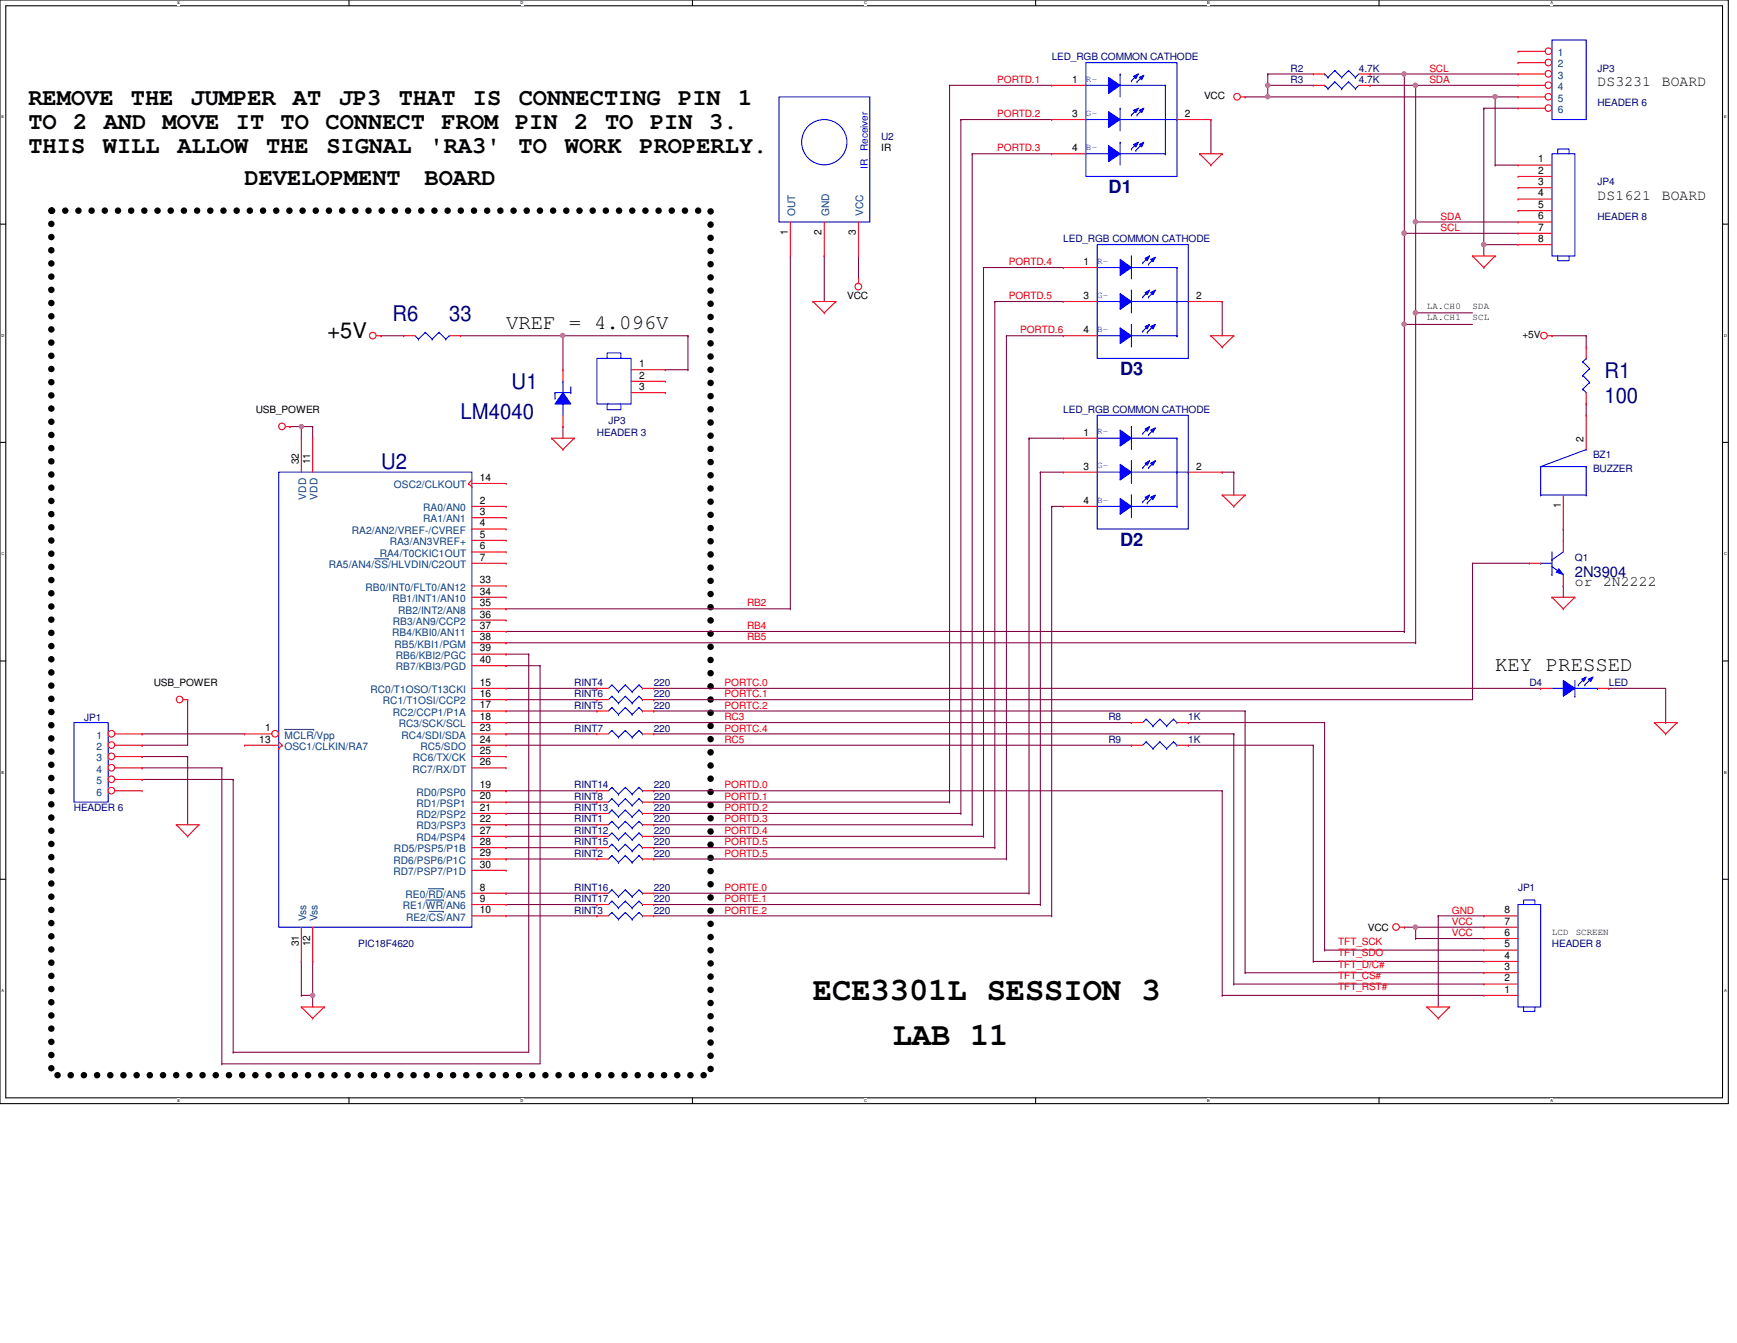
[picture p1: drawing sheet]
<svg xmlns="http://www.w3.org/2000/svg" width="279mm" height="216mm" viewBox="0 0 279 216" stroke-linecap="round" stroke-linejoin="round" font-family="sans-serif">
<path d="M0 0h278v177.4h-278zM.9 .9h276.2v175.6h-276.2z" fill="none" stroke="#000" stroke-width=".17"/>
<g fill="#fff">
<path d="M28.5 .1h.5v.7h-.5z"/>
<path d="M28.5 176.6h.5v.7h-.5z"/>
</g>
<path d="M56.1 0v.9M56.1 176.5v.9" fill="none" stroke="#000" stroke-width=".17"/>
<g fill="#fff">
<path d="M83.7 .1h.5v.7h-.5z"/>
<path d="M83.7 176.6h.5v.7h-.5z"/>
</g>
<path d="M111.4 0v.9M111.4 176.5v.9" fill="none" stroke="#000" stroke-width=".17"/>
<g fill="#fff">
<path d="M139 .1h.4v.7h-.4z"/>
<path d="M139 176.6h.4v.7h-.4z"/>
</g>
<path d="M166.6 0v.9M166.6 176.5v.9" fill="none" stroke="#000" stroke-width=".17"/>
<g fill="#fff">
<path d="M194.2 .1h.4v.7h-.4z"/>
<path d="M194.2 176.6h.4v.7h-.4z"/>
</g>
<path d="M221.8 0v.9M221.8 176.5v.9" fill="none" stroke="#000" stroke-width=".17"/>
<g fill="#fff">
<path d="M249.4 .1h.4v.7h-.4z"/>
<path d="M249.4 176.6h.4v.7h-.4z"/>
<path d="M.3 18.5h.4v.7h-.4z"/>
<path d="M277.3 18.5h.4v.7h-.4z"/>
<path d="M.3 53.6h.4v.7h-.4z"/>
<path d="M277.3 53.6h.5v.7h-.5z"/>
</g>
<path d="M0 36h.9M277.1 36h.9" fill="none" stroke="#000" stroke-width=".17"/>
<g fill="#fff">
<path d="M.3 88.6h.4v.8h-.4z"/>
<path d="M277.3 88.6h.5v.8h-.5z"/>
</g>
<path d="M0 71.1h.9M277.1 71.1h.9" fill="none" stroke="#000" stroke-width=".17"/>
<g fill="#fff">
<path d="M.3 123.8h.4v.7h-.4z"/>
<path d="M277.3 123.8h.4v.7h-.4z"/>
</g>
<path d="M0 106.3h.9M277.1 106.3h.9" fill="none" stroke="#000" stroke-width=".17"/>
<g fill="#fff">
<path d="M.3 158.9h.3v.7h-.3z"/>
<path d="M277.3 158.9h.4v.7h-.4z"/>
</g>
<path d="M0 141.4h.9M277.1 141.4h.9" fill="none" stroke="#000" stroke-width=".17"/>
<path d="M8.3 33.9h106v138.9h-106z" fill="none" stroke="#000" stroke-width="1.1" stroke-dasharray="0 2.1"/>
<path d="M46.7 68.6h.1M46.7 68.6h3.6M48.5 68.6h.1M81.4 134.5h.1M81.4 130.8h.1M81.4 134.5h14.6M81.4 130.8h14.6M48.5 160h.1M48.5 160h1.8M50.3 160h.1M50.3 160v1.9" fill="none" stroke="#800040" stroke-width=".17"/>
<circle cx="48.5" cy="68.6" r=".34" fill="#f0f"/>
<circle cx="48.5" cy="68.6" r=".34" fill="none" stroke="#f0f" stroke-width=".17"/>
<path d="M50.3 154.6h.1M50.3 154.6v5.4" fill="none" stroke="#800040" stroke-width=".17"/>
<circle cx="50.3" cy="160" r=".34" fill="#f0f"/>
<circle cx="50.3" cy="160" r=".34" fill="none" stroke="#f0f" stroke-width=".17"/>
<g fill="none" stroke="#800040" stroke-width=".17">
<path d="M61.3 54h.1M61.3 54h3.6M74.1 54h.1M74.1 54h36.6M90.6 54h.1M90.6 54v5.4M110.7 54h.1M48.5 68.6h.1M48.5 68.6v1.8M50.3 68.6h.1M50.3 68.6v1.8M90.6 68.6h.1"/>
<path d="M90.6 68.6v1.8M165.5 70.4h.1M165.5 70.4h5.5M81.4 97.9h.1M81.4 97.9h45.7M22.9 119.8h.1M22.9 118h.1M22.9 118h16.4M30.2 112.5h.1M30.2 112.5v7.3h-7.3M81.4 107h.1M81.4 105.2h.1"/>
<path d="M81.4 107h5.5M81.4 119.8h100.6M81.4 105.2h3.6M81.4 110.7h14.6M81.4 116.2h100.6M85 105.2h.1M85 105.2v64h-47.5M86.9 107h.1M86.9 107v64h-51.2M96 110.7h.1M182 116.2h.1M182 119.8h.1"/>
<path d="M22.9 125.3h.1M22.9 123.4h.1M22.9 121.6h.1M22.9 125.3h14.6M22.9 123.4h12.8M22.9 121.6h7.3M30.2 121.6h.1M30.2 121.6v11M35.7 123.4h.1M35.7 123.4v47.6M37.5 125.3h.1M37.5 125.3v43.9"/>
<path d="M81.4 127.1h.1M81.4 127.1h14.6M48.5 154.6h.1M48.5 154.6v5.4M81.4 145.4h14.6M96 145.4h.1M35.7 171h.1M37.5 169.2h.1"/>
</g>
<circle cx="90.5" cy="53.9" r=".34" fill="#f0f"/>
<circle cx="90.5" cy="53.9" r=".34" fill="none" stroke="#f0f" stroke-width=".17"/>
<g fill="none" stroke="#800040" stroke-width=".17">
<path d="M152.7 13.7h.1M152.7 13.7h16.5M152.7 13.7v115.2M154.6 19.2h.1M154.6 19.2h14.6M154.6 19.2v111.6M194.8 19.2h.1M194.8 19.2v5.5M156.4 24.7h.1M156.4 24.7h12.8M156.4 24.7v107.9M107 59.4h3.7"/>
<path d="M110.7 59.4h.1M110.7 54h.1M110.7 54v5.4M158.2 43h.1M158.2 43h12.8M158.2 43v91.5M196.6 48.5h.1M196.6 48.5v5.5M249.6 54h.1M249.6 54h5.5M255.1 54h.1M255.1 54v1.8"/>
<path d="M165.5 70.4h.1M165.5 70.4v73.2M167.3 75.9h.1M167.3 75.9h3.7M196.6 75.9h.1M196.6 75.9h1.9M198.5 75.9h.1M198.5 75.9v3.7M255.1 64.9h.1M255.1 64.9v1.9M236.9 90.6h.1M236.9 90.6v21.9h-131.7"/>
<path d="M236.9 90.6h9.1M251.5 85h.1M251.5 94.2h.1M251.5 85v1.9M251.5 94.2v1.8M81.4 118h.1M81.4 112.5h14.6M81.4 118h14.6M81.4 114.3h14.6M96 112.5h.1M96 114.3h.1M105.2 112.5h.1"/>
<path d="M105.2 114.3h.1M105.2 118h93.3M105.2 114.3h95.1M105.2 110.7h142.6M198.5 118h.1M198.5 118v40.2M200.3 114.3h.1M200.3 114.3v42.1M247.8 110.7h.1M258.8 110.7h.1M258.8 110.7h9.1v5.5M267.9 116.2h.1"/>
<path d="M81.4 136.3h.1M81.4 132.6h.1M81.4 136.3h14.6M81.4 132.6h14.6M81.4 128.9h14.6M96 128.9h.1M105.2 127.1h.1M105.2 130.8h.1M105.2 132.6h.1M105.2 134.5h.1M105.2 132.6h51.2M105.2 127.1h91.4"/>
<path d="M105.2 130.8h49.4M105.2 134.5h53M105.2 128.9h47.5M152.7 128.9h.1M154.6 130.8h.1M156.4 132.6h.1M158.2 134.5h.1M196.6 127.1h.1M196.6 127.1v32.9M81.4 143.6h.1M81.4 143.6h14.6M105.2 143.6h60.3"/>
<path d="M165.5 143.6h.1M225.9 149.1h.1M225.9 149.1h12.8M227.7 150.9h.1M227.7 149.1h.1M227.7 150.9h11M227.7 149.1v1.8M231.4 147.2h.1M231.4 147.2h7.3"/>
</g>
<circle cx="227.7" cy="149.1" r=".34" fill="#f0f"/>
<circle cx="227.7" cy="149.1" r=".34" fill="none" stroke="#f0f" stroke-width=".17"/>
<g fill="none" stroke="#800040" stroke-width=".17">
<path d="M238.7 17.4h.1M238.7 17.4v23.7M238.7 39.3h.1M238.7 39.3h5.5M127.1 41.1v56.8M132.6 41.1h.1M132.6 41.1v7.4M138.1 41.1h.1M138.1 41.1v3.7M160 48.5h.1M160 48.5v87.8M160 48.5h11"/>
<path d="M161.9 54h.1M161.9 54h9.1M161.9 54v84.1M167.3 75.9h.1M167.3 75.9v69.5M127.1 97.9h.1M169.2 81.4h.1M169.2 81.4h1.8M169.2 81.4v65.8M191.1 116.2h.1M191.1 119.8h.1M191.1 116.2h22"/>
<path d="M191.1 119.8h20.1M211.2 119.8h.1M211.2 119.8v34.8M213.1 116.2h.1M213.1 116.2v36.5M81.4 138.1h.1M81.4 138.1h14.6M105.2 136.3h.1M105.2 138.1h.1M105.2 136.3h54.8M105.2 138.1h56.7M160 136.3h.1"/>
<path d="M161.9 138.1h.1M81.4 147.2h14.6M96 147.2h.1M105.2 147.2h64M105.2 145.4h62.1M167.3 145.4h.1M169.2 147.2h.1M198.5 158.2h.1M198.5 158.2h40.2M200.3 156.4h.1M200.3 156.4h38.4M211.2 154.6h.1"/>
<path d="M211.2 154.6h27.5M213.1 152.7h.1M213.1 152.7h25.6M231.4 147.2h.1M231.4 147.2v14.7M196.6 160h.1M196.6 160h42.1"/>
</g>
<circle cx="238.7" cy="39.3" r=".36" fill="#f0f"/>
<circle cx="238.7" cy="39.3" r=".36" fill="none" stroke="#f0f" stroke-width=".17"/>
<g fill="none" stroke="#800040" stroke-width=".17">
<path d="M200.3 15.6h.1M200.3 15.6h3.6M203.9 13.7h.1M203.9 13.7h7.3M220.4 13.7h.1M220.4 11.9h.1M220.4 13.7h7.3M220.4 11.9h5.5M238.7 17.4h.1M238.7 17.4h5.5M240.5 15.6h.1M240.5 15.6h3.7"/>
<path d="M240.5 15.6v10.9M227.7 35.7h.1M227.7 35.7h16.5M240.5 26.5h.1M240.5 26.5h3.7"/>
</g>
<circle cx="203.9" cy="13.7" r=".34" fill="#f0f"/>
<circle cx="203.9" cy="13.7" r=".34" fill="none" stroke="#f0f" stroke-width=".17"/>
<path d="M203.9 11.9h.1M203.9 11.9v1.8M203.9 11.9h7.3M225.9 11.9h.1M225.9 11.9h18.3M225.9 11.9v25.6" fill="none" stroke="#800040" stroke-width=".17"/>
<circle cx="225.8" cy="11.9" r=".34" fill="#f0f"/>
<circle cx="225.8" cy="11.9" r=".34" fill="none" stroke="#f0f" stroke-width=".17"/>
<path d="M227.7 13.7h.1M227.7 13.7v22" fill="none" stroke="#800040" stroke-width=".17"/>
<circle cx="227.7" cy="13.7" r=".34" fill="#f0f"/>
<circle cx="227.7" cy="13.7" r=".34" fill="none" stroke="#f0f" stroke-width=".17"/>
<path d="M203.9 13.7h.1M203.9 15.6h.1M203.9 13.7v1.9M203.9 15.6h36.6M227.7 13.7h.1M227.7 13.7h16.5" fill="none" stroke="#800040" stroke-width=".17"/>
<circle cx="240.5" cy="15.5" r=".34" fill="#f0f"/>
<circle cx="240.5" cy="15.5" r=".34" fill="none" stroke="#f0f" stroke-width=".17"/>
<circle cx="203.9" cy="15.5" r=".34" fill="#f0f"/>
<circle cx="203.9" cy="15.5" r=".34" fill="none" stroke="#f0f" stroke-width=".17"/>
<path d="M225.9 37.5v14.7M225.9 52.2h.1M81.4 101.5h144.5M225.9 101.5h.1" fill="none" stroke="#800040" stroke-width=".17"/>
<circle cx="225.8" cy="37.5" r=".35" fill="#f0f"/>
<circle cx="225.8" cy="37.5" r=".35" fill="none" stroke="#f0f" stroke-width=".17"/>
<path d="M227.7 35.7v14.6M227.7 50.3h.1" fill="none" stroke="#800040" stroke-width=".17"/>
<circle cx="227.7" cy="35.6" r=".34" fill="#f0f"/>
<circle cx="227.7" cy="35.6" r=".34" fill="none" stroke="#f0f" stroke-width=".17"/>
<path d="M225.9 37.5h.1M225.9 37.5h18.3M227.7 50.3h.1M227.7 50.3h9.2M227.7 50.3v53M81.4 103.3h.1M81.4 103.3h146.3M227.7 103.3h.1" fill="none" stroke="#800040" stroke-width=".17"/>
<circle cx="227.7" cy="50.3" r=".34" fill="#f0f"/>
<circle cx="227.7" cy="50.3" r=".34" fill="none" stroke="#f0f" stroke-width=".17"/>
<path d="M225.9 52.2h.1M225.9 52.2h11M225.9 52.2v49.3M225.9 101.5h.1" fill="none" stroke="#800040" stroke-width=".17"/>
<circle cx="225.8" cy="52.1" r=".34" fill="#f0f"/>
<circle cx="225.8" cy="52.1" r=".34" fill="none" stroke="#f0f" stroke-width=".17"/>
<g fill="none" stroke="#f00" stroke-width=".17">
<path d="M199.6 15.6h.7M200.3 15.6h.1M193 24.7h.1M193 24.7h3.6M193 24.7l1.8 1.8M194.8 26.5h.1M196.6 24.7h.1M196.6 24.7l-1.8 1.8M60.5 54h.8M61.3 54h.1M130.8 48.5h.1M130.8 48.5h3.7"/>
<path d="M130.8 48.5l1.8 1.8M132.6 50.3h.1M134.5 48.5h.1M134.5 48.5l-1.9 1.8M138.1 44.8h.1M138.1 44.8v.8M194.8 54h.1M194.8 54h3.7M194.8 54l1.8 1.8M196.6 55.8h.1M198.5 54h.1M198.5 54l-1.9 1.8"/>
<path d="M236.9 41.1h.1M236.9 41.1h3.6M236.9 41.1l1.8 1.9M238.7 43h.1M240.5 41.1h.1M240.5 41.1l-1.8 1.9M248.9 54h.7M249.6 54h.1M45.9 68.6h.8M46.7 68.6h.1M88.7 70.4h.1M88.7 70.4h3.7"/>
<path d="M88.7 70.4l1.9 1.9M90.6 72.3h.1M92.4 70.4h.1M92.4 70.4l-1.8 1.9M196.6 79.6h.1M196.6 79.6h3.7M196.6 79.6l1.9 1.8M200.3 79.6h.1M200.3 79.6l-1.8 1.8M198.5 81.4h.1M249.6 96h.1M249.6 96h3.7"/>
<path d="M249.6 96l1.9 1.9M251.5 97.9h.1M253.3 96h.1M253.3 96l-1.8 1.9M29.5 112.5h.7M30.2 112.5h.1M266.1 116.2h.1M266.1 116.2h3.6M266.1 116.2l1.8 1.8M267.9 118h.1M269.7 116.2h.1M269.7 116.2l-1.8 1.8"/>
<path d="M28.4 132.6h.1M28.4 132.6h3.6M28.4 132.6l1.8 1.9M30.2 134.5h.1M32 132.6h.1M32 132.6l-1.8 1.9M225.1 149.1h.8M225.9 149.1h.1M48.5 161.9h.1M48.5 161.9h3.7M48.5 161.9l1.8 1.8M50.3 163.7h.1"/>
<path d="M52.2 161.9h.1M52.2 161.9l-1.9 1.8M229.5 161.9h.1M229.5 161.9h3.7M229.5 161.9l1.9 1.8M231.4 163.7h.1M233.2 161.9h.1M233.2 161.9l-1.8 1.8"/>
<circle cx="199" cy="15.6" r=".54"/>
<circle cx="60" cy="53.9" r=".54"/>
<circle cx="138.1" cy="46.1" r=".54"/>
<circle cx="248.3" cy="53.9" r=".54"/>
<circle cx="45.4" cy="68.6" r=".54"/>
<circle cx="28.9" cy="112.5" r=".54"/>
<circle cx="224.6" cy="149" r=".54"/>
</g>
<path d="M249.6 110.7h1.9M251.5 110.7h.1M253.3 111.9h.1M253.3 109.4v2.5M253.3 110.7h3.7M257 110.7h.1" fill="none" stroke="#00f" stroke-width=".17"/>
<path d="M251.5 109.4l1.8 1.3-1.8 1.2z" fill-rule="evenodd" fill="#00f"/>
<path d="M251.5 109.4l1.8 1.3-1.8 1.2z" fill="none" stroke="#00f" stroke-width=".17"/>
<path d="M255.5 109.2l.7-.4-.3 .8z" fill-rule="evenodd" fill="#00f"/>
<path d="M255.5 109.2l.7-.4-.3 .8z" fill="none" stroke="#00f" stroke-width=".17"/>
<path d="M254.4 109.2l.7-.4-.3 .8z" fill-rule="evenodd" fill="#00f"/>
<g fill="none" stroke="#00f" stroke-width=".17">
<path d="M184.4 119.3h.1M184.4 119.3l-.6 .5M184.4 119.3l1.1 1.1M186.6 119.3h.1M186.6 119.3l-1.1 1.1M186.6 119.3l1.1 1.1M188.8 119.3h.1M188.8 119.3l-1.1 1.1M188.8 119.3l.5 .5M189.3 119.8h.1M253.9 110.1h.1M254.4 109.2l.7-.4-.3 .8z"/>
<path d="M254.9 110.1h.1M254.9 109l-1 1.1M256 109l-1.1 1.1M185.5 120.4h.1M187.7 120.4h.1"/>
</g>
<path d="M182 119.8h.1M182 119.8h1.8M189.3 119.8h1.8M191.1 119.8h.1M247.8 110.7h.1M247.8 110.7h1.8M257 110.7h1.8M258.8 110.7h.1" fill="none" stroke="#f00" stroke-width=".17"/>
<path d="M178.3 12.4l1.9 1.3-1.9 1.3z" fill-rule="evenodd" fill="#00f"/>
<path d="M178.3 12.4l1.9 1.3-1.9 1.3z" fill="none" stroke="#00f" stroke-width=".17"/>
<path d="M182.3 12.3l.8-.4-.4 .7z" fill-rule="evenodd" fill="#00f"/>
<path d="M182 13h.1M182.3 12.3l.8-.4-.4 .7zM183.1 11.9l-1.1 1.1" fill="none" stroke="#00f" stroke-width=".17"/>
<path d="M183.3 12.4l.7-.3-.4 .7z" fill-rule="evenodd" fill="#00f"/>
<path d="M174.7 13.7h12.8M180.2 11.9h.1M180.2 11.9v3.7M183.3 12.4l.7-.3-.4 .7zM187.5 13.7h.1M182 24h.1M183.1 22.9l-1.1 1.1" fill="none" stroke="#00f" stroke-width=".17"/>
<path d="M178.3 17.9l1.9 1.3-1.9 1.3z" fill-rule="evenodd" fill="#00f"/>
<path d="M178.3 17.9l1.9 1.3-1.9 1.3z" fill="none" stroke="#00f" stroke-width=".17"/>
<path d="M178.3 23.4l1.9 1.3-1.9 1.3z" fill-rule="evenodd" fill="#00f"/>
<path d="M174.7 19.2h12.8M182.9 18.5h.1M184 17.4l-1.1 1.1M187.5 19.2h.1M174.7 24.7h12.8M178.3 23.4l1.9 1.3-1.9 1.3zM182.7 24.2h.1M183.8 23.1l-1.1 1.1M187.5 24.7h.1" fill="none" stroke="#00f" stroke-width=".17"/>
<path d="M182.3 17.7l.8-.3-.4 .7z" fill-rule="evenodd" fill="#00f"/>
<path d="M182.3 17.7l.8-.3-.4 .7z" fill="none" stroke="#00f" stroke-width=".17"/>
<path d="M183.3 17.7l.7-.3-.4 .7z" fill-rule="evenodd" fill="#00f"/>
<path d="M183.3 17.7l.7-.3-.4 .7z" fill="none" stroke="#00f" stroke-width=".17"/>
<path d="M182.3 23.2l.8-.3-.4 .7z" fill-rule="evenodd" fill="#00f"/>
<path d="M182.3 23.2l.8-.3-.4 .7z" fill="none" stroke="#00f" stroke-width=".17"/>
<path d="M183.3 23.2l.7-.3-.4 .7z" fill-rule="evenodd" fill="#00f"/>
<g fill="none" stroke="#00f" stroke-width=".17">
<path d="M174.7 10.1h14.6v18.3h-14.6zM180.2 17.4h.1M180.2 17.4v3.6M182 18.5h.1M182.9 13.2h.1M183.1 17.4l-1.1 1.1M184 12.1l-1.1 1.1M187.5 13.7v11M187.5 19.2h1.8M189.3 19.2h.1M180.2 22.9h.1M180.2 22.9v3.6"/>
<path d="M183.3 23.2l.7-.3-.4 .7zM187.5 24.7h.1M11.9 116.2h5.5v12.7h-5.5z"/>
</g>
<path d="M169.2 13.7h.1M169.2 19.2h.1M169.2 13.7h5.5M169.2 19.2h5.5M189.3 19.2h5.5M194.8 19.2h.1M169.2 24.7h.1M169.2 24.7h5.5" fill="none" stroke="#f00" stroke-width=".17"/>
<circle cx="17.9" cy="118" r=".54" fill="#fff"/>
<g fill="none" stroke="#f00" stroke-width=".17">
<path d="M18.5 118h4.4M22.9 118h.1"/>
<circle cx="17.9" cy="118" r=".54"/>
</g>
<circle cx="17.9" cy="119.8" r=".54" fill="#fff"/>
<g fill="none" stroke="#f00" stroke-width=".17">
<path d="M18.5 119.8h4.4M22.9 119.8h.1"/>
<circle cx="17.9" cy="119.8" r=".54"/>
</g>
<circle cx="17.9" cy="121.6" r=".54" fill="#fff"/>
<g fill="none" stroke="#f00" stroke-width=".17">
<path d="M18.5 121.6h4.4M22.9 121.6h.1"/>
<circle cx="17.9" cy="121.6" r=".54"/>
</g>
<circle cx="17.9" cy="123.4" r=".54" fill="#fff"/>
<g fill="none" stroke="#f00" stroke-width=".17">
<path d="M18.5 123.4h4.4M22.9 123.4h.1"/>
<circle cx="17.9" cy="123.4" r=".54"/>
</g>
<circle cx="17.9" cy="125.3" r=".54" fill="#fff"/>
<g fill="none" stroke="#f00" stroke-width=".17">
<path d="M18.5 125.3h4.4M22.9 125.3h.1"/>
<circle cx="17.9" cy="125.3" r=".54"/>
</g>
<circle cx="17.9" cy="127.1" r=".54" fill="#fff"/>
<g fill="none" stroke="#f00" stroke-width=".17">
<path d="M182 116.2h.1M182 116.2h1.8M189.3 116.2h1.8M191.1 116.2h.1M18.5 127.1h4.4M22.9 127.1h.1M96 132.6h.1M96 132.6h1.9M103.3 132.6h1.9M105.2 132.6h.1"/>
<circle cx="17.9" cy="127.1" r=".54"/>
</g>
<g fill="none" stroke="#00f" stroke-width=".17">
<path d="M184.4 115.6h.1M184.4 115.6l-.6 .6M184.4 115.6l1.1 1.1M185.5 116.7h.1M186.6 115.6h.1M186.6 115.6l-1.1 1.1M186.6 115.6l1.1 1.1M187.7 116.7h.1M188.8 115.6h.1M188.8 115.6l-1.1 1.1M188.8 115.6l.5 .6M189.3 116.2h.1"/>
<path d="M98.4 132h.1M98.4 132l-.5 .6M98.4 132l1.1 1.1M99.5 133.1h.1M100.6 132h.1M100.6 132l-1.1 1.1M100.6 132l1.1 1.1M101.7 133.1h.1M102.8 132h.1M102.8 132l-1.1 1.1M102.8 132l.5 .6M103.3 132.6h.1"/>
</g>
<path d="M180.2 41.7l1.8 1.3-1.8 1.3z" fill-rule="evenodd" fill="#00f"/>
<path d="M180.2 41.7l1.8 1.3-1.8 1.3z" fill="none" stroke="#00f" stroke-width=".17"/>
<path d="M184.2 41.5l.7-.4-.4 .8z" fill-rule="evenodd" fill="#00f"/>
<path d="M183.8 42.2h.1M184.2 41.5l.7-.4-.4 .8zM184.9 41.1l-1.1 1.1" fill="none" stroke="#00f" stroke-width=".17"/>
<path d="M185.1 41.7l.7-.3-.3 .7z" fill-rule="evenodd" fill="#00f"/>
<path d="M176.5 43h12.8M182 41.1h.1M182 41.1v3.7M183.8 53.3h.1M184.9 52.2l-1.1 1.1M185.1 41.7l.7-.3-.3 .7zM189.3 43h.1" fill="none" stroke="#00f" stroke-width=".17"/>
<path d="M180.2 47.2l1.8 1.3-1.8 1.2z" fill-rule="evenodd" fill="#00f"/>
<path d="M180.2 47.2l1.8 1.3-1.8 1.2z" fill="none" stroke="#00f" stroke-width=".17"/>
<path d="M180.2 52.7l1.8 1.3-1.8 1.2z" fill-rule="evenodd" fill="#00f"/>
<path d="M176.5 48.5h12.8M176.5 54h12.8M180.2 52.7l1.8 1.3-1.8 1.2zM184.5 53.4h.1M184.7 47.8h.1M185.6 52.3l-1.1 1.1M185.8 46.7l-1.1 1.1M189.3 48.5h.1M189.3 54h.1" fill="none" stroke="#00f" stroke-width=".17"/>
<path d="M184.2 47l.7-.3-.4 .7z" fill-rule="evenodd" fill="#00f"/>
<path d="M184.2 47l.7-.3-.4 .7z" fill="none" stroke="#00f" stroke-width=".17"/>
<path d="M185.1 47l.7-.3-.3 .7z" fill-rule="evenodd" fill="#00f"/>
<path d="M185.1 47l.7-.3-.3 .7z" fill="none" stroke="#00f" stroke-width=".17"/>
<path d="M184.2 52.5l.7-.3-.4 .7z" fill-rule="evenodd" fill="#00f"/>
<path d="M184.2 52.5l.7-.3-.4 .7z" fill="none" stroke="#00f" stroke-width=".17"/>
<path d="M185.1 52.5l.7-.3-.3 .7z" fill-rule="evenodd" fill="#00f"/>
<g fill="none" stroke="#00f" stroke-width=".17">
<path d="M213.1 13.7h.1M213.1 13.7l.5 .6M213.6 14.3h.1M214.7 13.2h.1M214.7 13.2l1.1 1.1M214.7 13.2l-1.1 1.1M215.8 14.3h.1M216.9 13.2h.1M216.9 13.2l1.1 1.1M216.9 13.2l-1.1 1.1M218 14.3h.1M218.6 13.7l-.6 .6"/>
<path d="M249.6 6.4h5.5v12.8h-5.5zM176.5 39.3h14.6v18.3h-14.6zM66.8 54l.5 .5M67.3 54.5h.1M68.4 53.4h.1M68.4 53.4l-1.1 1.1M68.4 53.4l1.1 1.1M69.5 54.5h.1M70.6 53.4h.1M70.6 53.4l-1.1 1.1M70.6 53.4l1.1 1.1M71.7 54.5h.1"/>
<path d="M72.3 54h.1M72.3 54l-.6 .5M182 46.7h.1M182 52.2h.1M182 46.7v3.6M182 52.2v3.6M183.8 47.8h.1M184.7 42.5h.1M184.9 46.7l-1.1 1.1M185.1 52.5l.7-.3-.3 .7zM185.8 41.4l-1.1 1.1M189.3 54h.1"/>
<path d="M189.3 43v11M189.3 48.5h1.8M191.1 48.5h.1M254.6 58.2h.1M254.6 58.2l1.1 1.1M255.1 57.6h.1M255.1 57.6l-.5 .6M255.7 59.3h.1M255.7 59.3l-1.1 1.1M254.6 62.6h.1M254.6 60.4h.1M254.6 62.6l.5 .5"/>
<path d="M254.6 60.4l1.1 1.1M255.7 61.5h.1M255.7 61.5l-1.1 1.1M98.4 128.4h.1M98.4 135.7h.1M98.4 137.5h.1M98.4 133.9h.1M98.4 130.2h.1M98.4 128.4l-.5 .5M98.4 128.4l1.1 1.1M98.4 135.7l-.5 .6M98.4 135.7l1.1 1.1"/>
<path d="M98.4 137.5l-.5 .6M98.4 137.5l1.1 1.1M98.4 133.9l-.5 .6M98.4 133.9l1.1 1.1M98.4 130.2l-.5 .6M98.4 130.2l1.1 1.1M99.5 129.5h.1M99.5 136.8h.1M99.5 138.6h.1M99.5 135h.1M99.5 131.3h.1M100.6 128.4h.1"/>
<path d="M100.6 135.7h.1M100.6 137.5h.1M100.6 133.9h.1M100.6 130.2h.1M100.6 128.4l-1.1 1.1M100.6 128.4l1.1 1.1M100.6 135.7l-1.1 1.1M100.6 135.7l1.1 1.1M100.6 137.5l-1.1 1.1M100.6 137.5l1.1 1.1M100.6 133.9l-1.1 1.1M100.6 133.9l1.1 1.1"/>
<path d="M100.6 130.2l-1.1 1.1M100.6 130.2l1.1 1.1M101.7 129.5h.1M101.7 136.8h.1M101.7 138.6h.1M101.7 135h.1M101.7 131.3h.1M102.8 128.4h.1M102.8 135.7h.1M102.8 137.5h.1M102.8 133.9h.1M102.8 130.2h.1"/>
<path d="M102.8 128.4l-1.1 1.1M102.8 128.4l.5 .5M102.8 135.7l-1.1 1.1M102.8 135.7l.5 .6M102.8 137.5l-1.1 1.1M102.8 137.5l.5 .6M102.8 133.9l-1.1 1.1M102.8 133.9l.5 .6M102.8 130.2l-1.1 1.1M102.8 130.2l.5 .6M103.3 128.9h.1M103.3 136.3h.1"/>
<path d="M103.3 138.1h.1M103.3 134.5h.1M103.3 130.8h.1M98.4 143h.1M98.4 144.9h.1M98.4 143l-.5 .6M98.4 143l1.1 1.1M98.4 144.9l-.5 .5M98.4 144.9l1.1 1.1M99.5 144.1h.1M99.5 146h.1M100.6 143h.1"/>
<path d="M100.6 144.9h.1M100.6 143l-1.1 1.1M100.6 143l1.1 1.1M100.6 144.9l-1.1 1.1M100.6 144.9l1.1 1.1M101.7 144.1h.1M101.7 146h.1M102.8 143h.1M102.8 144.9h.1M102.8 143l-1.1 1.1M102.8 143l.5 .6M102.8 144.9l-1.1 1.1"/>
<path d="M102.8 144.9l.5 .5M103.3 143.6h.1M103.3 145.4h.1"/>
</g>
<g fill="none" stroke="#f00" stroke-width=".17">
<path d="M211.2 13.7h.1M211.2 13.7h1.9M218.6 13.7h1.8M220.4 13.7h.1M64.9 54h.1M64.9 54h1.9M72.3 54h1.8M74.1 54h.1M171 43h.1M171 48.5h.1M171 54h.1M171 43h5.5"/>
<path d="M171 48.5h5.5M171 54h5.5M191.1 48.5h5.5M196.6 48.5h.1M255.1 55.8h.1M255.1 55.8v1.8M255.1 64.9h.1M255.1 63.1v1.8M96 128.9h.1M96 136.3h.1M96 138.1h.1M96 134.5h.1"/>
<path d="M96 130.8h.1M96 128.9h1.9M96 136.3h1.9M96 138.1h1.9M96 134.5h1.9M96 130.8h1.9M103.3 128.9h1.9M103.3 136.3h1.9M103.3 138.1h1.9M103.3 134.5h1.9M103.3 130.8h1.9M105.2 128.9h.1"/>
<path d="M105.2 136.3h.1M105.2 138.1h.1M105.2 134.5h.1M105.2 130.8h.1M96 143.6h.1M96 145.4h.1M96 143.6h1.9M96 145.4h1.9M103.3 143.6h1.9M103.3 145.4h1.9M105.2 143.6h.1M105.2 145.4h.1"/>
</g>
<circle cx="249.1" cy="8.2" r=".54" fill="#fff"/>
<g fill="none" stroke="#f00" stroke-width=".17">
<path d="M244.2 8.3h.1M244.2 8.3h4.3"/>
<circle cx="249.1" cy="8.2" r=".54"/>
</g>
<circle cx="249.1" cy="10" r=".54" fill="#fff"/>
<g fill="none" stroke="#f00" stroke-width=".17">
<path d="M244.2 10.1h.1M244.2 10.1h4.3"/>
<circle cx="249.1" cy="10" r=".54"/>
</g>
<circle cx="249.1" cy="11.9" r=".54" fill="#fff"/>
<g fill="none" stroke="#f00" stroke-width=".17">
<path d="M244.2 11.9h.1M244.2 11.9h4.3"/>
<circle cx="249.1" cy="11.9" r=".54"/>
</g>
<circle cx="249.1" cy="13.7" r=".54" fill="#fff"/>
<g fill="none" stroke="#f00" stroke-width=".17">
<path d="M244.2 13.7h.1M244.2 13.7h4.3"/>
<circle cx="249.1" cy="13.7" r=".54"/>
</g>
<circle cx="249.1" cy="15.6" r=".54" fill="#fff"/>
<g fill="none" stroke="#f00" stroke-width=".17">
<path d="M244.2 15.6h.1M244.2 15.6h4.3"/>
<circle cx="249.1" cy="15.6" r=".54"/>
</g>
<circle cx="249.1" cy="17.4" r=".54" fill="#fff"/>
<g fill="none" stroke="#f00" stroke-width=".17">
<path d="M244.2 17.4h.1M244.2 17.4h4.3M96 112.5h.1M96 112.5h1.9M103.3 112.5h1.9M105.2 112.5h.1"/>
<circle cx="249.1" cy="17.4" r=".54"/>
</g>
<g fill="none" stroke="#00f" stroke-width=".17">
<path d="M89.3 63.1h.1M89.3 64h.1M89.3 63.1h2.5M89.3 63.1v.9M90.6 64.9h.1M90.6 61.3h.1M90.6 61.3v1.8M90.6 64.9v1.9M91.8 63.1h.1M91.8 62.2v.9M98.4 111.9h.1M98.4 111.9l-.5 .6"/>
<path d="M98.4 111.9l1.1 1.1M99.5 113h.1M100.6 111.9h.1M100.6 111.9l-1.1 1.1M100.6 111.9l1.1 1.1M101.7 113h.1M102.8 111.9h.1M102.8 111.9l-1.1 1.1M102.8 111.9l.5 .6M103.3 112.5h.1"/>
</g>
<path d="M90.6 63.1l1.2 1.8h-2.5z" fill-rule="evenodd" fill="#00f"/>
<g fill="none" stroke="#00f" stroke-width=".17">
<path d="M249.6 24.7h3.7v16.4h-3.7zM250.6 24.7v-.7h1.8v.7M250.6 41.1v.8h1.8v-.8M90.6 63.1l1.2 1.8h-2.5zM98.4 113.7h.1M98.4 113.7l-.5 .6M98.4 113.7l1.1 1.2M99.5 114.9h.1M100.6 113.7h.1M100.6 113.7l-1.1 1.2M100.6 113.7l1.1 1.2M101.7 114.9h.1"/>
<path d="M102.8 113.7h.1M102.8 113.7l-1.1 1.2M102.8 113.7l.5 .6M103.3 114.3h.1M98.4 126.6h.1M98.4 126.6l-.5 .5M98.4 126.6l1.1 1.1M99.5 127.7h.1M100.6 126.6h.1M100.6 126.6l-1.1 1.1M100.6 126.6l1.1 1.1M101.7 127.7h.1"/>
<path d="M102.8 126.6h.1M102.8 126.6l-1.1 1.1M102.8 126.6l.5 .5M103.3 127.1h.1"/>
</g>
<g fill="none" stroke="#f00" stroke-width=".17">
<path d="M244.2 26.5h.1M244.2 28.4h.1M244.2 30.2h.1M244.2 32h.1M244.2 33.9h.1M244.2 35.7h.1M244.2 37.5h.1M244.2 39.3h.1M244.2 26.5h5.4M244.2 28.4h5.4M244.2 30.2h5.4M244.2 32h5.4"/>
<path d="M244.2 33.9h5.4M244.2 35.7h5.4M244.2 37.5h5.4M244.2 39.3h5.4M90.6 59.4h.1M90.6 59.4v1.9M90.6 68.6h.1M90.6 66.8v1.8M96 114.3h.1M96 114.3h1.9M103.3 114.3h1.9M105.2 114.3h.1"/>
<path d="M96 127.1h.1M96 127.1h1.9M103.3 127.1h1.9M105.2 127.1h.1"/>
</g>
<path d="M180.2 69.1l1.8 1.3-1.8 1.3z" fill-rule="evenodd" fill="#00f"/>
<path d="M180.2 69.1l1.8 1.3-1.8 1.3z" fill="none" stroke="#00f" stroke-width=".17"/>
<path d="M184.2 69l.7-.4-.4 .7z" fill-rule="evenodd" fill="#00f"/>
<path d="M183.8 69.7h.1M184.2 69l.7-.4-.4 .7zM184.9 68.6l-1.1 1.1" fill="none" stroke="#00f" stroke-width=".17"/>
<path d="M185.1 69.1l.7-.3-.3 .7z" fill-rule="evenodd" fill="#00f"/>
<path d="M176.5 70.4h12.8M182 68.6h.1M182 68.6v3.7M184.9 79.6l-1.1 1.1M185.1 69.1l.7-.3-.3 .7zM189.3 70.4h.1M183.8 80.7h.1" fill="none" stroke="#00f" stroke-width=".17"/>
<path d="M180.2 74.6l1.8 1.3-1.8 1.3z" fill-rule="evenodd" fill="#00f"/>
<path d="M180.2 74.6l1.8 1.3-1.8 1.3z" fill="none" stroke="#00f" stroke-width=".17"/>
<path d="M180.2 80.1l1.8 1.3-1.8 1.3z" fill-rule="evenodd" fill="#00f"/>
<path d="M176.5 75.9h12.8M184.7 75.2h.1M185.6 79.8l-1.1 1.1M185.8 74.1l-1.1 1.1M189.3 75.9h.1M176.5 81.4h12.8M180.2 80.1l1.8 1.3-1.8 1.3zM184.5 80.9h.1M189.3 81.4h.1" fill="none" stroke="#00f" stroke-width=".17"/>
<path d="M184.2 74.5l.7-.4-.4 .7z" fill-rule="evenodd" fill="#00f"/>
<path d="M184.2 74.5l.7-.4-.4 .7z" fill="none" stroke="#00f" stroke-width=".17"/>
<path d="M185.1 74.5l.7-.4-.3 .7z" fill-rule="evenodd" fill="#00f"/>
<path d="M185.1 74.5l.7-.4-.3 .7z" fill="none" stroke="#00f" stroke-width=".17"/>
<path d="M184.2 79.9l.7-.3-.4 .7z" fill-rule="evenodd" fill="#00f"/>
<path d="M184.2 79.9l.7-.3-.4 .7z" fill="none" stroke="#00f" stroke-width=".17"/>
<path d="M185.1 79.9l.7-.3-.3 .7z" fill-rule="evenodd" fill="#00f"/>
<g fill="none" stroke="#00f" stroke-width=".17">
<path d="M125.3 15.6h14.6v20.1h-14.6zM44.8 75.9h31.1v73.2h-31.1zM176.5 66.8h14.6v18.2h-14.6zM182 74.1h.1M182 79.6h.1M182 74.1v3.6M182 79.6v3.6M183.8 75.2h.1M184.7 69.9h.1M184.9 74.1l-1.1 1.1M185.1 79.9l.7-.3-.3 .7zM185.8 68.8l-1.1 1.1"/>
<path d="M189.3 70.4v11M189.3 75.9h1.8M191.1 75.9h.1M189.3 81.4h.1M98.4 110.1h.1M98.4 110.1l-.5 .6M98.4 110.1l1.1 1.1M99.5 111.2h.1M100.6 110.1h.1M100.6 110.1l-1.1 1.1M100.6 110.1l1.1 1.1M101.7 111.2h.1"/>
<path d="M102.8 110.1h.1M102.8 110.1l-1.1 1.1M102.8 110.1l.5 .6M103.3 110.7h.1"/>
<circle cx="132.6" cy="22.9" r="3.6"/>
</g>
<g fill="none" stroke="#f00" stroke-width=".17">
<path d="M127.1 35.7v5.4M132.6 35.7v5.4M138.1 35.7v5.4M127.1 41.1h.1M132.6 41.1h.1M138.1 41.1h.1M171 70.4h.1M171 75.9h.1M171 70.4h5.5M171 75.9h5.5M191.1 75.9h5.5M196.6 75.9h.1"/>
<path d="M171 81.4h.1M171 81.4h5.5M96 110.7h.1M96 110.7h1.9M103.3 110.7h1.9M105.2 110.7h.1"/>
</g>
<circle cx="44.3" cy="118" r=".54" fill="#fff"/>
<g fill="none" stroke="#f00" stroke-width=".17">
<path d="M211.2 11.9h.1M211.2 11.9h1.9M218.6 11.9h1.8M220.4 11.9h.1M101.5 59.4h5.5M107 59.4h.1M48.5 70.4h.1M48.5 70.4v5.5M50.3 70.4h.1M50.3 70.4v5.5M75.4 77.7h.1M75.4 77.7l.5 .6"/>
<path d="M75.9 78.3h.1M75.9 77.2l-.5 .5M75.9 77.7h5.5M81.4 77.7h.1M101.5 61.3h5.5M101.5 63.1h5.5M107 61.3h.1M107 63.1h.1M251.5 79.6v5.4M255.1 66.8h.1M255.1 66.8v5.5M75.9 81.4h5.5"/>
<path d="M75.9 83.2h5.5M75.9 85h5.5M75.9 86.9h5.5M75.9 88.7h5.5M75.9 90.6h5.5M75.9 94.2h5.5M75.9 96h5.5M75.9 97.9h5.5M75.9 99.7h5.5M81.4 81.4h.1M81.4 83.2h.1M81.4 85h.1"/>
<path d="M81.4 86.9h.1M81.4 88.7h.1M81.4 90.6h.1M81.4 94.2h.1M81.4 96h.1M81.4 97.9h.1M81.4 99.7h.1M251.5 85h.1M39.3 118h.1M39.3 119.8h.1M39.3 118h4.4M39.3 119.8h5.5"/>
<path d="M44.8 119.3l.6 .5M45.4 119.8h.1M45.4 119.8l-.6 .6M75.9 118h5.5M75.9 119.8h5.5M75.9 101.5h5.5M75.9 103.3h5.5M75.9 105.2h5.5M75.9 107h5.5M75.9 116.2h5.5M75.9 114.3h5.5M75.9 112.5h5.5"/>
<path d="M75.9 110.7h5.5M81.4 101.5h.1M81.4 103.3h.1M81.4 105.2h.1M81.4 107h.1M81.4 119.8h.1M81.4 118h.1M81.4 116.2h.1M81.4 114.3h.1M81.4 112.5h.1M81.4 110.7h.1M44.8 120.4h.1"/>
<path d="M75.9 127.1h5.5M75.9 128.9h5.5M75.9 130.8h5.5M75.9 132.6h5.5M75.9 134.5h5.5M75.9 136.3h5.5M75.9 138.1h5.5M75.9 139.9h5.5M75.9 123.4h5.5M75.9 121.6h5.5M81.4 127.1h.1M81.4 128.9h.1"/>
<path d="M81.4 130.8h.1M81.4 132.6h.1M81.4 134.5h.1M81.4 136.3h.1M81.4 138.1h.1M81.4 139.9h.1M81.4 123.4h.1M81.4 121.6h.1M48.5 154.6h.1M48.5 149.1v5.5M50.3 154.6h.1M50.3 149.1v5.5"/>
<path d="M75.9 143.6h5.5M75.9 145.4h5.5M75.9 147.2h5.5M81.4 143.6h.1M81.4 145.4h.1M81.4 147.2h.1M96 147.2h.1M96 147.2h1.9M103.3 147.2h1.9M105.2 147.2h.1"/>
<circle cx="44.3" cy="118" r=".54"/>
</g>
<path d="M60.2 89.8h2.2M62.4 89.8h.1M45.8 117.3h4.7M50.5 117.3h.1M68.5 144.7h2.8M68.9 142.9h2.4M69 146.5h2.3M71.3 142.9h.1M71.3 144.7h.1M71.3 146.5h.1" fill="none" stroke="#004080" stroke-width=".16"/>
<g fill="none" stroke="#00f" stroke-width=".17">
<path d="M213.1 11.9h.1M213.1 11.9l.5 .5M213.6 12.4h.1M214.7 11.3h.1M214.7 11.3l1.1 1.1M214.7 11.3l-1.1 1.1M215.8 12.4h.1M216.9 11.3h.1M216.9 11.3l1.1 1.1M216.9 11.3l-1.1 1.1M218 12.4h.1M218.6 11.9l-.6 .5"/>
<path d="M96 57.6h5.5v7.3h-5.5zM97.7 57.6v-.9h2.2v.9h-.2M97.9 64.9h-.2v1h2.2v-1M247.8 75h.1M247.8 79.6h.1M247.8 79.6h7.3M247.8 75h7.3M247.8 75v4.6M255.1 79.6h.1M255.1 75h.1M255.1 72.3h.1M255.1 75v4.6"/>
<path d="M255.1 72.3l-7.3 2.7M247.8 90.6h.1M247.8 90.6h1.8M249.6 90h.1M249.6 92.4h.1M249.6 91.1l1.9 1.3M249.6 88.7v3.7M251.5 92.4h.1M251.5 88.7l-1.9 1.3M98.4 146.7h.1M98.4 146.7l-.5 .5M98.4 146.7l1.1 1.1"/>
<path d="M99.5 147.8h.1M100.6 146.7h.1M100.6 146.7l-1.1 1.1M100.6 146.7l1.1 1.1M101.7 147.8h.1M102.8 146.7h.1M102.8 146.7l-1.1 1.1M102.8 146.7l.5 .5M103.3 147.2h.1"/>
</g>
<path d="M250.7 91.4l.8 1-1.1-.4z" fill="#00f"/>
<g fill="none" stroke="#00f" stroke-width=".17">
<path d="M250.7 91.4l.8 1-1.1-.4zM98.4 117.4h.1M98.4 117.4l-.5 .6M98.4 117.4l1.1 1.1M99.5 118.5h.1M100.6 117.4h.1M100.6 117.4l-1.1 1.1M100.6 117.4l1.1 1.1M101.7 118.5h.1M102.8 117.4h.1M102.8 117.4l-1.1 1.1M102.8 117.4l.5 .6"/>
<path d="M103.3 118h.1M244.2 145.4h3.6v16.5h-3.6zM245.1 145.4v-.7h1.8v.7M245.1 161.9v.7h1.8v-.7"/>
</g>
<g fill="none" stroke="#f00" stroke-width=".17">
<path d="M246 90.6h.1M246 90.6h1.8M251.5 86.9h.1M251.5 94.2h.1M251.5 86.9v1.8M251.5 92.4v1.8M96 118h.1M96 118h1.9M103.3 118h1.9M105.2 118h.1M238.7 158.2h.1M238.7 156.4h.1"/>
<path d="M238.7 154.6h.1M238.7 152.7h.1M238.7 150.9h.1M238.7 149.1h.1M238.7 147.2h.1M238.7 158.2h5.5M238.7 156.4h5.5M238.7 154.6h5.5M238.7 152.7h5.5M238.7 150.9h5.5M238.7 149.1h5.5M238.7 147.2h5.5"/>
<path d="M238.7 160h.1M238.7 160h5.5"/>
</g>
<circle cx="48.5" cy="68.6" r=".34" fill="#f0f"/>
<circle cx="48.5" cy="68.6" r=".34" fill="none" stroke="#f0f" stroke-width=".17"/>
<circle cx="50.3" cy="160" r=".34" fill="#f0f"/>
<circle cx="50.3" cy="160" r=".34" fill="none" stroke="#f0f" stroke-width=".17"/>
<circle cx="90.5" cy="53.9" r=".34" fill="#f0f"/>
<circle cx="90.5" cy="53.9" r=".34" fill="none" stroke="#f0f" stroke-width=".17"/>
<circle cx="227.7" cy="149.1" r=".34" fill="#f0f"/>
<circle cx="227.7" cy="149.1" r=".34" fill="none" stroke="#f0f" stroke-width=".17"/>
<circle cx="238.7" cy="39.3" r=".36" fill="#f0f"/>
<circle cx="238.7" cy="39.3" r=".36" fill="none" stroke="#f0f" stroke-width=".17"/>
<circle cx="203.9" cy="13.7" r=".34" fill="#f0f"/>
<circle cx="203.9" cy="13.7" r=".34" fill="none" stroke="#f0f" stroke-width=".17"/>
<circle cx="225.8" cy="11.9" r=".34" fill="#f0f"/>
<circle cx="225.8" cy="11.9" r=".34" fill="none" stroke="#f0f" stroke-width=".17"/>
<circle cx="227.7" cy="13.7" r=".34" fill="#f0f"/>
<circle cx="227.7" cy="13.7" r=".34" fill="none" stroke="#f0f" stroke-width=".17"/>
<circle cx="240.5" cy="15.5" r=".34" fill="#f0f"/>
<circle cx="240.5" cy="15.5" r=".34" fill="none" stroke="#f0f" stroke-width=".17"/>
<circle cx="203.9" cy="15.5" r=".34" fill="#f0f"/>
<circle cx="203.9" cy="15.5" r=".34" fill="none" stroke="#f0f" stroke-width=".17"/>
<circle cx="225.8" cy="37.5" r=".35" fill="#f0f"/>
<circle cx="225.8" cy="37.5" r=".35" fill="none" stroke="#f0f" stroke-width=".17"/>
<circle cx="227.7" cy="35.6" r=".34" fill="#f0f"/>
<circle cx="227.7" cy="35.6" r=".34" fill="none" stroke="#f0f" stroke-width=".17"/>
<circle cx="227.7" cy="50.3" r=".34" fill="#f0f"/>
<circle cx="227.7" cy="50.3" r=".34" fill="none" stroke="#f0f" stroke-width=".17"/>
<circle cx="225.8" cy="52.1" r=".34" fill="#f0f"/>
<circle cx="225.8" cy="52.1" r=".34" fill="none" stroke="#f0f" stroke-width=".17"/>
<g font-size="5.2">
<text x="130.8" y="160.7">ECE3301L SESSION 3</text>
<text x="143.6" y="168">LAB 11</text>
</g>
<g font-size="3.8">
<text x="4.6" y="16.9">REMOVE</text>
<text x="21" y="16.9">THE</text>
<text x="30.6" y="16.9">JUMPER</text>
<text x="47.1" y="16.9">AT</text>
<text x="54.5" y="16.9">JP3</text>
<text x="64.1" y="16.9">THAT</text>
<text x="76.1" y="16.9">IS</text>
<text x="83.4" y="16.9">CONNECTING</text>
<text x="109.1" y="16.9">PIN</text>
<text x="118.7" y="16.9">1</text>
<text x="4.6" y="20.7">TO 2 AND MOVE IT TO CONNECT FROM PIN 2 TO PIN 3.</text>
<text x="4.6" y="24.6">THIS</text>
<text x="16.6" y="24.6">WILL</text>
<text x="28.5" y="24.6">ALLOW</text>
<text x="39.3" y="29.8">DEVELOPMENT</text>
<text x="42.8" y="24.6">THE</text>
<text x="52.5" y="24.6">SIGNAL</text>
<text x="68.3" y="29.8">BOARD</text>
<text x="69.1" y="24.6">'RA3'</text>
<text x="83.4" y="24.6">TO</text>
<text x="90.8" y="24.6">WORK</text>
<text x="102.9" y="24.6">PROPERLY.</text>
</g>
<g font-size="3.5" fill="#000080">
<text x="63.1" y="51.6">R6</text>
<text x="72.3" y="51.6">33</text>
<text x="82.3" y="62.5">U1</text>
<text x="258.1" y="60.7">R1</text>
<text x="258.1" y="64.7">100</text>
<text x="74.1" y="67.3">LM4040</text>
<text x="61.3" y="75.4">U2</text>
</g>
<text font-size="3.5" x="52.7" y="54.3">+5V</text>
<g font-size="3.3">
<text x="81.4" y="53">VREF = 4.096V</text>
<text x="240.5" y="107.8">KEY PRESSED</text>
</g>
<g font-size="2.9" fill="#000080">
<text x="178.3" y="31.1">D1</text>
<text x="180.2" y="60.3">D3</text>
<text x="180.2" y="87.8">D2</text>
</g>
<g font-size="2.4">
<text x="257" y="13.8">DS3231</text>
<text x="267.3" y="13.8">BOARD</text>
<text x="257" y="32.1">DS1621</text>
<text x="267.3" y="32.1">BOARD</text>
<text x="253.3" y="94.3">or</text>
<text x="257.9" y="94.3">2N2222</text>
</g>
<text font-size="2.4" fill="#000080" x="253.3" y="92.8">2N3904</text>
<g font-size="1.7" fill="#004080">
<text x="250.6" y="9">1</text>
<text x="250.6" y="10.8">2</text>
<text x="250.6" y="12.7">3</text>
<text x="250.6" y="14.5">4</text>
<text x="250.6" y="16.3">5</text>
<text x="250.6" y="18.2">6</text>
<text x="127.9" y="34.8" transform="rotate(-90 127.9 34.8)">OUT</text>
<text x="133.3" y="34.8" transform="rotate(-90 133.3 34.8)">GND</text>
<text x="138.9" y="34.8" transform="rotate(-90 138.9 34.8)">VCC</text>
<text x="49.2" y="80.3" transform="rotate(-90 49.2 80.3)">VDD</text>
<text x="51.1" y="80.3" transform="rotate(-90 51.1 80.3)">VDD</text>
<text x="63.4" y="78.5">OSC2/CLKOUT</text>
<text x="68.1" y="82.2">RA0/AN0</text>
<text x="68.1" y="84">RA1/AN1</text>
<text x="56.6" y="85.8">RA2/AN2/VREF-/CVREF</text>
<text x="61.1" y="89.5">RA4/T0CKIC1OUT</text>
<text x="62.7" y="87.6">RA3/AN3VREF+</text>
<text x="52.9" y="91.3">RA5/AN4/SS/HLVDIN/C2OUT</text>
<text x="58.8" y="95">RB0/INT0/FLT0/AN12</text>
<text x="63.1" y="96.8">RB1/INT1/AN10</text>
<text x="63.2" y="100.5">RB3/AN9/CCP2</text>
<text x="64.1" y="98.6">RB2/INT2/AN8</text>
<text x="63.1" y="102.3">RB4/KBI0/AN11</text>
<text x="63.5" y="104.1">RB5/KBI1/PGM</text>
<text x="63.7" y="105.9">RB6/KBI2/PGC</text>
<text x="63.7" y="107.8">RB7/KBI3/PGD</text>
<text x="59.6" y="111.4">RC0/T1OSO/T13CKI</text>
<text x="61.6" y="113.2">RC1/T1OSI/CCP2</text>
<text x="15.5" y="118.7">1</text>
<text x="45.8" y="118.7">MCLR/Vpp</text>
<text x="63.2" y="115.1">RC2/CCP1/P1A</text>
<text x="64.1" y="116.9">RC3/SCK/SCL</text>
<text x="64.6" y="118.7">RC4/SDI/SDA</text>
<text x="15.5" y="120.6">2</text>
<text x="15.5" y="122.4">3</text>
<text x="15.5" y="124.2">4</text>
<text x="45.8" y="120.6">OSC1/CLKIN/RA7</text>
<text x="66.3" y="124.2">RC7/RX/DT</text>
<text x="66.4" y="122.4">RC6/TX/CK</text>
<text x="67.6" y="120.6">RC5/SDO</text>
<text x="15.5" y="126.1">5</text>
<text x="15.5" y="127.9">6</text>
<text x="67" y="127.9">RD0/PSP0</text>
<text x="67" y="129.7">RD1/PSP1</text>
<text x="67" y="131.5">RD2/PSP2</text>
<text x="63.4" y="137">RD5/PSP5/P1B</text>
<text x="67" y="133.3">RD3/PSP3</text>
<text x="67" y="135.2">RD4/PSP4</text>
<text x="63.3" y="138.9">RD6/PSP6/P1C</text>
<text x="63.3" y="140.7">RD7/PSP7/P1D</text>
<text x="49.2" y="148.1" transform="rotate(-90 49.2 148.1)">Vss</text>
<text x="51.1" y="148.1" transform="rotate(-90 51.1 148.1)">Vss</text>
<text x="64.8" y="146.2">RE1/WR/AN6</text>
<text x="65.2" y="144.4">RE0/RD/AN5</text>
<text x="65.3" y="148">RE2/CS/AN7</text>
</g>
<g font-size="1.7">
<text x="172.5" y="13.3">1</text>
<text x="172.5" y="18.8">3</text>
<text x="190.6" y="18.8">2</text>
<text x="172.5" y="24.3">4</text>
<text x="247.4" y="26.1">1</text>
<text x="247.4" y="27.9">2</text>
<text x="247.4" y="29.8">3</text>
<text x="247.4" y="31.6">4</text>
<text x="247.4" y="33.4">5</text>
<text x="247.4" y="35.3">6</text>
<text x="126.7" y="37.8" transform="rotate(-90 126.7 37.8)">1</text>
<text x="132.2" y="37.8" transform="rotate(-90 132.2 37.8)">2</text>
<text x="137.7" y="37.8" transform="rotate(-90 137.7 37.8)">3</text>
<text x="247.4" y="37.1">7</text>
<text x="247.4" y="38.9">8</text>
<text x="174.3" y="42.6">1</text>
<text x="174.3" y="48">3</text>
<text x="174.3" y="53.6">4</text>
<text x="192.4" y="48">2</text>
<text x="102.8" y="59">1</text>
<text x="102.8" y="60.9">2</text>
<text x="102.8" y="62.7">3</text>
<text x="174.3" y="70">1</text>
<text x="254.7" y="71" transform="rotate(-90 254.7 71)">2</text>
<text x="48" y="74.6" transform="rotate(-90 48 74.6)">32</text>
<text x="49.9" y="74.6" transform="rotate(-90 49.9 74.6)">11</text>
<text x="77.2" y="77.3">14</text>
<text x="174.3" y="75.5">3</text>
<text x="192.4" y="75.5">2</text>
<text x="77.2" y="81">2</text>
<text x="77.2" y="82.8">3</text>
<text x="174.3" y="81">4</text>
<text x="251" y="81.7" transform="rotate(-90 251 81.7)">1</text>
<text x="77.2" y="84.6">4</text>
<text x="77.2" y="86.4">5</text>
<text x="77.2" y="88.3">6</text>
<text x="77.2" y="90.1">7</text>
<text x="77.2" y="93.8">33</text>
<text x="77.2" y="95.6">34</text>
<text x="77.2" y="97.5">35</text>
<text x="77.2" y="99.3">36</text>
<text x="77.2" y="101.1">37</text>
<text x="77.2" y="102.9">38</text>
<text x="77.2" y="104.7">39</text>
<text x="77.2" y="106.6">40</text>
<text x="77.2" y="113.9">17</text>
<text x="77.2" y="112.1">16</text>
<text x="77.2" y="110.2">15</text>
<text x="41.7" y="119.4">13</text>
<text x="42.6" y="117.6">1</text>
<text x="77.2" y="119.4">24</text>
<text x="77.2" y="117.6">23</text>
<text x="77.2" y="115.7">18</text>
<text x="77.2" y="123">26</text>
<text x="77.2" y="121.2">25</text>
<text x="77.2" y="126.7">19</text>
<text x="77.2" y="128.5">20</text>
<text x="77.2" y="130.3">21</text>
<text x="77.2" y="132.2">22</text>
<text x="77.2" y="134">27</text>
<text x="77.2" y="135.8">28</text>
<text x="77.2" y="137.7">29</text>
<text x="77.2" y="143.2">8</text>
<text x="77.2" y="139.5">30</text>
<text x="77.2" y="145">9</text>
<text x="77.2" y="146.8">10</text>
<text x="242" y="148.6">7</text>
<text x="242" y="146.8">8</text>
<text x="48" y="152.1" transform="rotate(-90 48 152.1)">31</text>
<text x="49.9" y="152.1" transform="rotate(-90 49.9 152.1)">12</text>
<text x="242" y="156">3</text>
<text x="242" y="154.1">4</text>
<text x="242" y="152.3">5</text>
<text x="242" y="150.5">6</text>
<text x="242" y="159.6">1</text>
<text x="242" y="157.8">2</text>
</g>
<g font-size="1.6" fill="#000080">
<text x="169.2" y="9.7">LED_RGB COMMON CATHODE</text>
<text x="207.6" y="11.5">R2</text>
<text x="218.6" y="11.5">4.7K</text>
<text x="257" y="11.5">JP3</text>
<text x="207.6" y="13.3">R3</text>
<text x="218.6" y="13.3">4.7K</text>
<text x="257" y="17">HEADER 6</text>
<text x="141.7" y="22.5">U2</text>
<text x="257" y="29.8">JP4</text>
<text x="257" y="35.3">HEADER 8</text>
<text x="171" y="38.9">LED_RGB COMMON CATHODE</text>
<text x="96" y="70">HEADER 3</text>
<text x="97.9" y="68.2">JP3</text>
<text x="171" y="66.4">LED_RGB COMMON CATHODE</text>
<text x="256.2" y="73.7">BZ1</text>
<text x="256.2" y="75.9">BUZZER</text>
<text x="253.3" y="90.2">Q1</text>
<text x="92.4" y="112.1">RINT6</text>
<text x="92.4" y="113.9">RINT5</text>
<text x="92.4" y="110.3">RINT4</text>
<text x="105.2" y="112.1">220</text>
<text x="105.2" y="113.9">220</text>
<text x="105.2" y="110.3">220</text>
<text x="246" y="110.3">D4</text>
<text x="258.8" y="110.3">LED</text>
<text x="13.5" y="116">JP1</text>
<text x="92.4" y="117.6">RINT7</text>
<text x="105.2" y="117.6">220</text>
<text x="178.3" y="119.4">R9</text>
<text x="178.3" y="115.7">R8</text>
<text x="191.1" y="119.4">1K</text>
<text x="191.1" y="115.7">1K</text>
<text x="11.9" y="130.4">HEADER 6</text>
<text x="92.4" y="128.6">RINT8</text>
<text x="92.4" y="130.4">RINT13</text>
<text x="92.4" y="126.7">RINT14</text>
<text x="105.2" y="128.6">220</text>
<text x="105.2" y="130.4">220</text>
<text x="105.2" y="126.7">220</text>
<text x="92.4" y="132.2">RINT1</text>
<text x="92.4" y="135.9">RINT15</text>
<text x="92.4" y="137.7">RINT2</text>
<text x="92.4" y="134">RINT12</text>
<text x="105.2" y="132.2">220</text>
<text x="105.2" y="137.7">220</text>
<text x="105.2" y="135.9">220</text>
<text x="105.2" y="134">220</text>
<text x="92.4" y="143.2">RINT16</text>
<text x="105.2" y="143.2">220</text>
<text x="244.2" y="143.2">JP1</text>
<text x="92.4" y="145">RINT17</text>
<text x="92.4" y="146.9">RINT3</text>
<text x="105.2" y="146.9">220</text>
<text x="105.2" y="145">220</text>
<text x="57.6" y="152.3">PIC18F4620</text>
<text x="249.6" y="152.3">HEADER 8</text>
</g>
<g font-size="1.6" fill="#f00">
<text x="229.9" y="11.5">SCL</text>
<text x="160.4" y="13.3">PORTD.1</text>
<text x="229.9" y="13.3">SDA</text>
<text x="160.4" y="18.8">PORTD.2</text>
<text x="160.4" y="24.3">PORTD.3</text>
<text x="231.7" y="35.3">SDA</text>
<text x="231.7" y="37.1">SCL</text>
<text x="162.3" y="42.6">PORTD.4</text>
<text x="162.3" y="48.1">PORTD.5</text>
<text x="164.1" y="53.6">PORTD.6</text>
<text x="120.2" y="97.5">RB2</text>
<text x="120.2" y="101.1">RB4</text>
<text x="120.2" y="103">RB5</text>
<text x="116.5" y="110.3">PORTC.0</text>
<text x="116.5" y="112.1">PORTC.1</text>
<text x="116.5" y="113.9">PORTC.2</text>
<text x="116.5" y="115.8">RC3</text>
<text x="116.5" y="119.4">RC5</text>
<text x="116.5" y="117.6">PORTC.4</text>
<text x="116.5" y="126.7">PORTD.0</text>
<text x="116.5" y="130.4">PORTD.2</text>
<text x="116.5" y="128.6">PORTD.1</text>
<text x="116.5" y="132.2">PORTD.3</text>
<text x="116.5" y="134.1">PORTD.4</text>
<text x="116.5" y="135.9">PORTD.5</text>
<text x="116.5" y="137.7">PORTD.5</text>
<text x="116.5" y="143.2">PORTE.0</text>
<text x="116.5" y="146.9">PORTE.2</text>
<text x="116.5" y="145">PORTE.1</text>
<text x="233.6" y="146.9">GND</text>
<text x="233.6" y="148.7">VCC</text>
<text x="215.3" y="151.9">TFT_SCK</text>
<text x="215.3" y="153.8">TFT_SDO</text>
<text x="215.3" y="155.6">TFT_D/C#</text>
<text x="233.6" y="150.5">VCC</text>
<text x="215.3" y="157.4">TFT_CS#</text>
<text x="215.3" y="159.2">TFT_RST#</text>
</g>
<g font-size="1.6">
<text x="193.7" y="15.9">VCC</text>
<text x="141.7" y="24.3">IR</text>
<text x="136.3" y="48.1">VCC</text>
<text x="244.9" y="54.3">+5V</text>
<text x="41.1" y="66.4">USB_POWER</text>
<text x="24.7" y="110.3">USB_POWER</text>
<text x="220" y="149.6">VCC</text>
</g>
<g font-size="1.6" fill="#00f">
<text x="139.6" y="27.1" transform="rotate(-90 139.6 27.1)">IR</text>
<text x="139.6" y="24.3" transform="rotate(-90 139.6 24.3)">Receiver</text>
</g>
<g font-size="1.5" fill="#00f">
<text x="174.7" y="13.1">R-</text>
<text x="174.7" y="18.6">G-</text>
<text x="174.7" y="24.1">B-</text>
<text x="176.5" y="42.4">R-</text>
<text x="176.5" y="47.9">G-</text>
<text x="176.5" y="53.4">B-</text>
<text x="176.5" y="69.8">R-</text>
<text x="176.5" y="75.3">G-</text>
<text x="176.5" y="80.8">B-</text>
</g>
<g font-size="1.5">
<text x="229.5" y="51.5">LA.CH1</text>
<text x="229.5" y="49.7">LA.CH0</text>
<text x="236.9" y="49.7">SDA</text>
<text x="236.9" y="51.5">SCL</text>
<text x="249.6" y="150.3">LCD</text>
<text x="253.4" y="150.3">SCREEN</text>
</g>
<g font-size=".6">
<text x="28.5" y=".7">E</text>
<text x="83.7" y=".7">D</text>
<text x="139" y=".7">C</text>
<text x="194.2" y=".7">B</text>
<text x="249.4" y=".7">A</text>
<text x=".3" y="19">E</text>
<text x="277.3" y="19">E</text>
<text x=".3" y="54.1">D</text>
<text x="277.3" y="54.1">D</text>
<text x=".3" y="89.2">C</text>
<text x="277.3" y="89.2">C</text>
<text x=".3" y="124.4">B</text>
<text x="277.3" y="124.4">B</text>
<text x=".3" y="159.5">A</text>
<text x="277.3" y="159.5">A</text>
<text x="28.5" y="177.2">E</text>
<text x="83.7" y="177.2">D</text>
<text x="139" y="177.2">C</text>
<text x="194.2" y="177.2">B</text>
<text x="249.4" y="177.2">A</text>
</g>
</svg>
